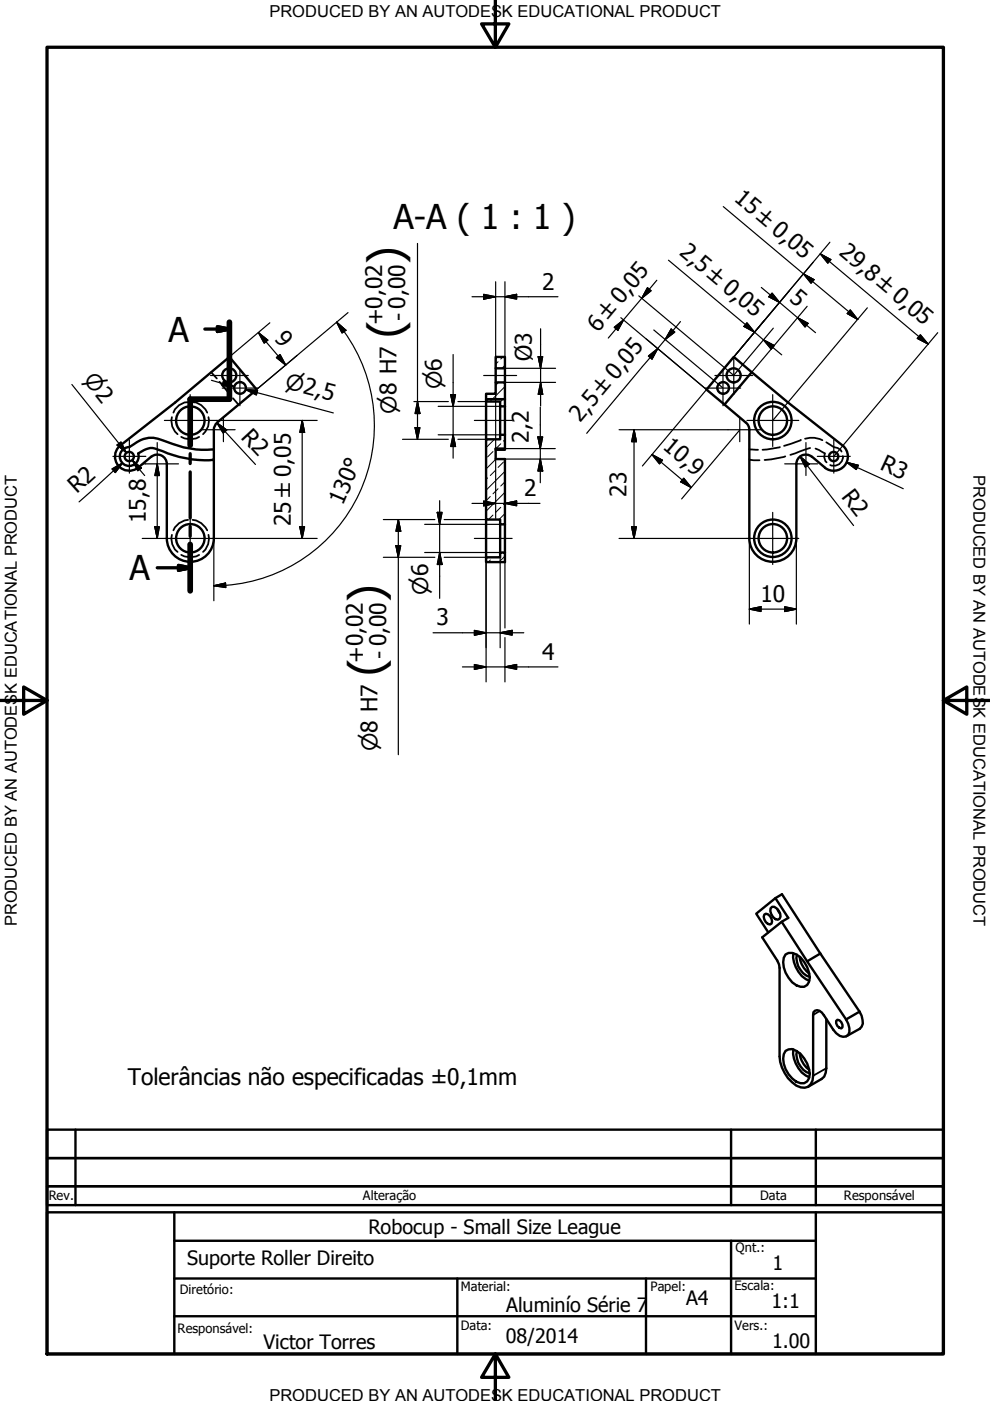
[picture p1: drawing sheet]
<svg xmlns="http://www.w3.org/2000/svg" width="210mm" height="297mm" viewBox="0 0 210 297" stroke-linecap="round" stroke-linejoin="round" font-family="sans-serif">
<!-- layer: Visible (ISO) -->
<g fill="none" stroke="#000" stroke-width=".51">
<path d="M105.1 75.7h2v2.4h-2zM105.1 78.1v3M107.1 78.1v3M159.4 78.9l-3.8-3.2-5.8 6.9 3.8 3.2M159.4 78.9l7.7 6.4 11.7 9.2M159.4 78.9l-5.8 6.9M27.4 94.8a2 2 0 0 0-2 2.2 2 2 0 0 0 2.4 1.7 2 2 0 0 0 1.5-2.6M27.4 94.8l.9-.6a5.8 5.8 0 0 1 6.1-.9 21.8 21.8 0 0 0 9.5 2.1l1.4-.2M29.3 96.1a4 4 0 0 1 4.3-.7 22.7 22.7 0 0 0 11.7 2.1v-.2M35.4 98.3v15.9M46 89.6l8.4-7-5.8-6.9-11.5 9.6-11.7 9.2a3 3 0 0 0-.3 4.2 3 3 0 0 0 4.1 .5l2.9-2.4a2.02 2.02 0 0 1 2.1-.2 2.02 2.02 0 0 1 1.2 1.8M46.1 89.6l-.5 .5-.3 1v23.1"/>
<path d="M103.1 93.1h2.9v-.9h1.1v2.9h-2v2.2h2v13.9h-1.1v-1h-2.9zM103.1 84.6v.5h2.9v1.1h1.1M103.1 85.1v8M105.1 81.1h2v3.5h-4v-1.1h2zM106 86.2v6M107.1 95.1v.3h-2M107.1 84.6v7.6M153.6 85.8l4.5 3.8M158.2 89.6l.6 .9 .1 .6v23.1M168.8 98.3v15.9M172.1 96.8a2 2 0 0 0-2.1-.2 2 2 0 0 0-1.2 1.8M178.8 94.6a3 3 0 0 1 .3 4.1 3 3 0 0 1-4.2 .5l-2.8-2.4"/>
<path d="M35.4 114.1a5 5 0 0 0 5 5 5 5 0 0 0 4.9-5M103.1 118.2h2.9v-1.1h1.1v2.1h-4zM103.1 110.2v8M106 111.2v5.9M107.1 111.2v5.9M158.9 114.1a5 5 0 0 0 5 5 5 5 0 0 0 4.9-5M162.1 193.9l.3-.2a1.6 1.6 0 0 1 1.2 2.1l-.3 .2a1.6 1.6 0 0 1-1.2-2.1zM162.9 197.7l-2.6-4 4.1-3.3 2.7 4.2-1.4 .8-4.1 3.3 3.2 4.9M163.4 192.6l.3-.3a1.87 1.87 0 0 1 1.6 2.5l-.4 .2a2.01 2.01 0 0 1-1.5-2.4zM164.4 190.4l1.4-.8 8.1 12.6 8.3 12.3a3.5 3.5 0 0 1 .5 3.2l-.4 .4M164.8 192.8l.6 .9M165.3 205.2v18.8"/>
<path d="M168.2 202.1a6 6 0 0 0 3.4 5.8M169 202.4a4.1 4.1 0 0 0 2.7 4.7M169.5 202.9a5.2 5.2 0 0 0 2.1 3.5M174.7 215.3a1.35 1.35 0 0 0-2.2-.7l-.1 13.5M175.2 216.1v10.4l-.1 .9-.3 .9-.6 .5M177.3 216.5l.2-.3a1.35 1.35 0 0 1 1.1 1.6l-.2 .2a1.35 1.35 0 0 1-1.1-1.5zM168.2 222.5a6 6 0 0 0 3.4 5.9M169 222.9a4.1 4.1 0 0 0 2.7 4.7M169.5 223.3a4.9 4.9 0 0 0 2.1 3.5"/>
<circle cx="48.6" cy="79.6" r="1.49"/>
<circle cx="155.5" cy="79.6" r="1.49"/>
<circle cx="27.4" cy="96.8" r=".98"/>
<circle cx="40.4" cy="89.2" r="3"/>
<circle cx="50.9" cy="82.3" r="1.24"/>
<circle cx="153.3" cy="82.3" r="1.24"/>
<circle cx="163.9" cy="89.2" r="3"/>
<circle cx="163.9" cy="89.2" r="4"/>
<circle cx="176.8" cy="96.8" r=".98"/>
<circle cx="40.4" cy="114.1" r="3"/>
<circle cx="163.9" cy="114.1" r="3"/>
<circle cx="163.9" cy="114.1" r="4"/>
</g>
<!-- layer: Hidden (ISO) -->
<g fill="none" stroke="#000" stroke-width=".38">
<path d="M44.8 78.9l1.2 1.3M36.4 88.4a3.5 3.5 0 0 0 1.3 3.7M38.4 92.6a3.8 3.8 0 0 0 3.8 0M39.9 85.3a3.4 3.4 0 0 0-3.1 2.2M40.8 85.3a3.6 3.6 0 0 1 3.1 2.2M44.2 88.4a3.6 3.6 0 0 1-1.1 3.7M46.5 80.9l2.3 2.8M49.4 84.4l1.1 1.4M158.9 95.2l1.8 .2M158.9 97.3l.2 .2 1.9 .1M165.4 94.8l-3.7 .6M166.5 96.8l-3 .6-1.4 .1"/>
<path d="M169.8 93.3l-3.6 1.2M170.7 93a5.1 5.1 0 0 1 3.7 .3M171.8 95l-4.2 1.4M172.9 95.1l2 1-.1 .9 .2 .8 .3 .2M175.2 93.8l1.6 1 .8 .2 .8 .7M178.7 96.7a1.89 1.89 0 0 1-2.7 1.9M36.4 113.4a3.5 3.5 0 0 0 1.3 3.6M38.4 117.7a3.8 3.8 0 0 0 3.8 0M39.9 110.2a3.7 3.7 0 0 0-3.1 2.2M40.8 110.2a3.9 3.9 0 0 1 3.1 2.2M44.2 113.4a3.6 3.6 0 0 1-1.1 3.6"/>
</g>
<!-- layer: Visible Narrow (ISO) -->
<path d="M173.8 214.4l-1.4 .8M175.2 226.5l-2.8 1.6" fill="none" stroke="#000" stroke-width=".38"/>
<path d="M165.7 195.4l5.4 8.4M164.8 203.6l.4 .9 .1 .7M166.6 202.4a2.47 2.47 0 0 1 3.1 .6 6.8 6.8 0 0 1 2 4.2 1.77 1.77 0 0 1-.9 1.9 1.77 1.77 0 0 1-2-.2 5.8 5.8 0 0 1-2.6-5.8zM173.9 202.2l-2.8 1.6 8.3 12.3M174.7 215.3l2 3a2.47 2.47 0 0 0 2.6 1.5l.5-.4a3.3 3.3 0 0 0-.4-3.3M182.2 214.5l-2.8 1.6M182.3 218.1l-2.8 1.6M165.3 224a8.2 8.2 0 0 0 3.5 6.2 2.18 2.18 0 0 0 2.6 .2 2.18 2.18 0 0 0 1-2.3M166.6 222.8l.6-.3a3.5 3.5 0 0 1 3.3 1.9 5.3 5.3 0 0 1 1 4.2 1.66 1.66 0 0 1-2.7 .7 5.8 5.8 0 0 1-2.6-5.8zM174.2 228.8l-2.9 1.6" fill="none" stroke="#000" stroke-width=".51"/>
<!-- layer: Section Line (ISO) -->
<path d="M43.4 69.8h5.2M46.1 69.3l2.5 .5-2.5 .5zM48.6 68.3v16.3h-8.3v9.8M40.3 96.2v2.1M37.8 119.9l2.5 .5-2.5 .5zM40.3 100.1v9.7M40.3 111.6v2.1M40.3 115.4v9.9M33.3 120.4h7" fill="none" stroke="#000" stroke-width=".7"/>
<path d="M48.6 68.3v16.3h-8.3v9.8M40.3 115.4v9.9" fill="none" stroke="#000" stroke-width="1.2"/>
<path d="M46.1 70.3l2.5-.5zM46.1 69.3l2.5 .5-2.5 .5zM37.8 120.9l2.5-.5zM37.8 119.9l2.5 .5-2.5 .5z" fill="#000" stroke="#000" stroke-width=".7"/>
<!-- layer: Border (ISO) -->
<path d="M10 10h190v277.1h-190zM105 0v10l-2.9-4.9h5.8l-2.9 4.9M0 148.5h10l-5-2.8v5.7l5-2.9M200 148.5l5 2.9v-5.7l-5 2.8h10M105 287.1l2.9 4.9h-5.8l2.9-4.9v9.9" fill="none" stroke="#000" stroke-width=".7"/>
<!-- layer: Title (ISO) -->
<path d="M10 239.5h190v6h-190zM16 239.5v16M155 239.5v16M173 239.5v16M10 245.5h190v6h-190zM10 251.5h190v4h-190zM37 263.1h136M137 271.1v16" fill="none" stroke="#000" stroke-width=".51"/>
<!-- layer: Title (ANSI) -->
<path d="M10 257h190v30.1h-190zM37 257v30.1M173 257v30.1M37 279.1h136M37 271.1h136M97 271.1v16M155 263.1v24" fill="none" stroke="#000" stroke-width=".51"/>
<!-- layer: Hatch (ISO) -->
<g fill="none" stroke="#000" stroke-width=".21">
<path d="M105.6 76.7l-.5 .5M106.6 75.7l-.4 .4M107.1 77.5l-.7 .6M104.5 95.7l-1.1 1.2M104.8 93.1l-1.7 1.8M105.1 95.2h.1M105.1 99.7l-1.2 1.1M105.2 97.3l-2.1 2.1M105.7 81.1l-.6 .6M106.2 94.1l-1 1M106.7 84.5l-.7 .7M106.7 98l-1.1 1.1"/>
<path d="M107.1 82l-3.2 3.1M107.1 99.9l-4 4M107.1 93.2l-.4 .3M103.4 101.3l-.3 .3M103.9 118.7l-.3 .5M103.9 105.3l-.8 .9M104.5 118.2h.1M104.5 109.2l-.9 1M105.6 103.6l-1.1 1.1M106.2 107.6l-1.1 1M107.1 117.9l-1.3 1.3M107.1 108.9l-1.3 1.3"/>
<path d="M107.1 104.4l-4 4M107.1 106.7l-.4 .3M107.1 102.2l-.9 .8"/>
</g>
<!-- layer: Dimension (ISO) -->
<g fill="none" stroke="#000" stroke-width=".25">
<path d="M88.5 51.6v41.5M105.1 59.7v19.8M107.1 59.7v19.8M139.3 59.4l-10.3 12.3M141.7 55.2l24 20M153.4 43.8l28.5 23.9M170.4 58.1l2.2 1.2-.6 .8zM173.9 53.8l2.2 1.2-.6 .8zM173.9 53.8l22.9 19.1M176 51.4l-20.4 24.2 6.4-7.6M54.8 70.5l2 1.6-.8 .7zM54.8 70.5l5.8 6.9"/>
<path d="M57.2 68.4l-8.5 7.2M58.6 75.8l.8-.6 1.2 2.2zM71.4 68.3l1.9 1.7-.8 .6zM71.4 68.3l1.5 2M73 70.3a34 34 0 0 1-25.1 53.8M73.8 66.3l-19.2 16.1M96.1 75.2v21.9M100.1 62.9h18.2M102.6 62.4l2.5 .5-2.5 .5zM105.1 79.7v9.4M107.1 62.9l2.4-.5v1zM107.1 79.7v6.5"/>
<path d="M107.1 78.1h10.7M114.1 75.6h1l-.5 2.5zM114.6 69.7v16.4M130.2 69.4l2-1.6-1.2 2.2zM131.6 67.4l18.2 15.2M135.4 62.7l20 16.8M137 71.9l12.8 10.7M137.3 61l.7 .6-1.9 1.6zM137.5 75.5l1.9-1.6-1.2 2.2zM138.6 70l14.6 12.2M142.3 69.8l.8 .6-2.1 1.6zM144.3 68.2l-19.9 23.7"/>
<path d="M158.4 68.4l1.6 2-2.3-1.2zM161.4 60.9l11.5 9.6M161.9 72.1l2.2 1.2-.6 .7zM163.7 62.2l1.6 1.9-2.3-1.2zM164 69.6l-8.4 9.9M169.1 67.4l2.2 1.2-.6 .7zM171.1 64.9l-11.7 14M180.3 65.7l1.6 2-2.3-1.2zM183.9 65.3l-19.9 23.7M195.1 71l1.7 1.9-2.3-1.2zM198.8 70.5l-22 26.2M15.2 81.5l11.6 14.5-1.5-2"/>
<path d="M23.7 99.4l2.3-1.2-1.6 2zM24.8 94.3l.9-.6 1.1 2.3zM26 98.2l-9.2 8.2M28.1 97.6l1.9 1.6-.8 .6zM28.1 97.6l2.6 3.2M30.2 98.3h.7M33.3 98.3l.5 2.5h-1zM33.3 98.3v15.9M44.8 80.6l4.9 1.4M45.8 89.1h.9M46 89.6l2.1 1.6-.8 .6zM46 89.6l8.2 8.9"/>
<path d="M46.9 89.1h.3M47.4 80.8l2.3 1.2-2.6-.2zM47.4 89.1h19.8M52.1 82.6l2.5 .2-.2 .9zM54.5 83.2l-2.4-.6 18.6 5M64.1 89.1l.5 2.6h-1zM64.1 89.1v25.1M85.3 93.1h9.8M87.8 85.1h7.3M88 90.7h1l-.5 2.4zM88.5 85.1l.5 2.6h-1zM92.9 86.2h13.1"/>
<path d="M92.9 92.2h13.1M95.6 83.7h1l-.5 2.5zM96.1 92.2l.5 2.5h-1zM97.1 85.1h6M97.1 93.1h6M105.1 89.3v5.8M105.1 97.3v12.6M107.1 95.1h10.6M107.1 97.3h10.6M107.1 81.1h10.7M114 92.6h1.1l-.5 2.5zM114.6 97.3l.5 2.6h-1.1z"/>
<path d="M114.6 86.3v16M114.6 81.1l.5 2.5h-1zM131.3 91.1h23.1M134.4 91.1l.5 2.5h-1zM134.4 91.1v23.1M138.2 96.4l2.3 1.2-.7 .7zM138.2 96.4l8.4 7M149.8 82.6l-13.6 16.2M156.8 91.2l-12.3 14.6M169.6 96.8l2 1.6-.8 .6zM169.6 96.8l11.4 14.6M179.5 98l2.5 .7-.5 .9z"/>
<path d="M179.5 98l12 5.6M30.2 114.2h4.7M32.8 111.7h1l-.5 2.5zM45.3 114.3v13.1M45.8 114.2h21.4M63.6 111.7h1l-.5 2.5zM81.3 110.2h10.9M81.3 118.2h10.9M83.9 115.7h1.1l-.5 2.5zM84.5 110.2l.5 2.4h-1.1zM84.5 110.2v49.8M90 111.2h16"/>
<path d="M90 117.1h16M92.7 108.6h1l-.5 2.6zM93.2 117.1l.5 2.6h-1zM93.2 106.2v20.7M94.2 110.2h8.9M94.2 118.2h8.9v26.4M100.1 106.7h14.4M102.6 106.2l2.5 .5-2.5 .5zM106 118.2v19.1M107.1 106.7l2.4-.5v1zM107.1 119.2v13.9M131.3 114.2h27.1"/>
<path d="M133.9 111.7h1l-.5 2.5zM145 101.4l1.6 2-2.3-1.2zM158.9 114.3v18M168.8 114.3v18M45.3 124.2l2.5-.6 .1 1zM47.8 124.1l-2.5 .1M91.8 134.2h19.3M100.6 133.7l2.5 .5-2.5 .5zM106 134.2l2.6-.5v1zM107.1 135.2v9.4M158.9 129.1l2.5-.5v1.1zM158.9 129.1h9.9"/>
<path d="M166.4 128.6l2.4 .5-2.4 .6zM98 141.4h20.3M100.6 140.9l2.5 .5-2.5 .5zM107.1 141.4l2.4-.5v1z"/>
</g>
<g fill="#000" stroke="#000" stroke-width=".25">
<path d="M170.4 58.1l2.2 1.2zM170.4 58.1l2.2 1.2-.6 .8zM173.9 53.8l2.2 1.2zM173.9 53.8l2.2 1.2-.6 .8zM54.8 70.5l2 1.6zM54.8 70.5l2 1.6-.8 .7zM58.6 75.8l2 1.6zM58.6 75.8l.8-.6 1.2 2.2zM71.4 68.3l1.9 1.7zM71.4 68.3l1.9 1.7-.8 .6zM102.6 63.4l2.5-.5zM102.6 62.4l2.5 .5-2.5 .5z"/>
<path d="M107.1 62.9l2.4-.5zM107.1 62.9l2.4-.5v1zM114.1 75.6l.5 2.5zM114.1 75.6h1l-.5 2.5zM132.2 67.8l-1.2 2.2zM130.2 69.4l2-1.6-1.2 2.2zM137.3 61l-1.2 2.2zM137.3 61l.7 .6-1.9 1.6zM139.4 73.9l-1.2 2.2zM137.5 75.5l1.9-1.6-1.2 2.2zM142.3 69.8l-1.3 2.2zM142.3 69.8l.8 .6-2.1 1.6z"/>
<path d="M157.7 69.2l2.3 1.2zM158.4 68.4l1.6 2-2.3-1.2zM163 62.9l2.3 1.2zM163.7 62.2l1.6 1.9-2.3-1.2zM161.9 72.1l2.2 1.2zM161.9 72.1l2.2 1.2-.6 .7zM169.1 67.4l2.2 1.2zM169.1 67.4l2.2 1.2-.6 .7zM179.6 66.5l2.3 1.2zM180.3 65.7l1.6 2-2.3-1.2zM194.5 71.7l2.3 1.2zM195.1 71l1.7 1.9-2.3-1.2z"/>
<path d="M24.8 94.3l2 1.7zM24.8 94.3l.9-.6 1.1 2.3zM28.1 97.6l1.9 1.6zM28.1 97.6l1.9 1.6-.8 .6zM47.1 81.8l2.6 .2zM47.4 80.8l2.3 1.2-2.6-.2zM46 89.6l2.1 1.6zM46 89.6l2.1 1.6-.8 .6zM52.1 82.6l2.5 .2zM52.1 82.6l2.5 .2-.2 .9zM64.1 89.1l.5 2.6zM64.1 89.1l.5 2.6h-1z"/>
<path d="M88 90.7l.5 2.4zM88 90.7h1l-.5 2.4zM88.5 85.1l.5 2.6zM88.5 85.1l.5 2.6h-1zM95.6 83.7l.5 2.5zM95.6 83.7h1l-.5 2.5zM96.1 92.2l.5 2.5zM96.1 92.2l.5 2.5h-1zM114 92.6l.6 2.5zM114 92.6h1.1l-.5 2.5zM114.6 97.3l.5 2.6zM114.6 97.3l.5 2.6h-1.1z"/>
<path d="M114.6 81.1l.5 2.5zM114.6 81.1l.5 2.5h-1zM134.4 91.1l.5 2.5zM134.4 91.1l.5 2.5h-1zM138.2 96.4l2.3 1.2zM138.2 96.4l2.3 1.2-.7 .7zM169.6 96.8l2 1.6zM169.6 96.8l2 1.6-.8 .6zM179.5 98l2.5 .7zM179.5 98l2.5 .7-.5 .9zM26 98.2l-1.6 2zM23.7 99.4l2.3-1.2-1.6 2z"/>
<path d="M32.8 111.7l.5 2.5zM32.8 111.7h1l-.5 2.5zM33.3 98.3l.5 2.5zM33.3 98.3l.5 2.5h-1zM63.6 111.7l.5 2.5zM63.6 111.7h1l-.5 2.5zM83.9 115.7l.6 2.5zM83.9 115.7h1.1l-.5 2.5zM84.5 110.2l.5 2.4zM84.5 110.2l.5 2.4h-1.1zM92.7 108.6l.5 2.6zM92.7 108.6h1l-.5 2.6z"/>
<path d="M93.2 117.1l.5 2.6zM93.2 117.1l.5 2.6h-1zM102.6 107.2l2.5-.5zM102.6 106.2l2.5 .5-2.5 .5zM107.1 106.7l2.4-.5zM107.1 106.7l2.4-.5v1zM133.9 111.7l.5 2.5zM133.9 111.7h1l-.5 2.5zM144.3 102.2l2.3 1.2zM145 101.4l1.6 2-2.3-1.2zM45.3 124.2l2.5-.6zM45.3 124.2l2.5-.6 .1 1z"/>
<path d="M100.6 134.7l2.5-.5zM100.6 133.7l2.5 .5-2.5 .5zM106 134.2l2.6-.5zM106 134.2l2.6-.5v1zM158.9 129.1l2.5-.5zM158.9 129.1l2.5-.5v1.1zM166.4 129.7l2.4-.6zM166.4 128.6l2.4 .5-2.4 .6zM100.6 141.9l2.5-.5zM100.6 140.9l2.5 .5-2.5 .5zM107.1 141.4l2.4-.5zM107.1 141.4l2.4-.5v1z"/>
</g>
<!-- layer: Center Mark (ISO) -->
<g fill="none" stroke="#000" stroke-width=".25">
<path d="M44.6 79.6h8M48.6 75.6v8M50.9 78.5v7.5M151.6 79.6h8M153.3 78.5v7.5M155.6 75.6v8M23.9 96.8h7M27.4 93.3v7M30.9 98.3h6.9M33.3 93.8v7M34.9 89.1h10.9M40.3 83.7v11"/>
<path d="M42.9 91.1h6.9M47.1 82.3h7.5M47.4 88.6v5M149.5 82.3h7.5M154.4 91.1h7M156.8 88.6v5M158.4 89.1h11M163.8 83.7v11M166.4 98.3h7M170.9 93.8v7M173.3 96.8h7M176.8 93.3v7"/>
<path d="M34.9 114.2h10.9M40.3 108.6v11.1M158.4 114.2h11M163.8 108.6v11.1"/>
</g>
<!-- layer: Centerline (ISO) -->
<path d="M102.6 79.6h6.9M100.6 89.1h8M100.6 114.2h8" fill="none" stroke="#000" stroke-width=".25"/>
<g font-size="9.7">
<text x="85" y="56.1" transform="rotate(-90 85 56.1)">)</text>
<text x="85" y="71.7" transform="rotate(-90 85 71.7)">(</text>
<text x="81" y="127.6" transform="rotate(-90 81 127.6)">)</text>
<text x="81" y="143.3" transform="rotate(-90 81 143.3)">(</text>
</g>
<g font-size="7.2">
<text x="83.4" y="48.6">A-A ( 1 : 1 )</text>
<text x="35.8" y="72.4">A</text>
<text x="27.4" y="123">A</text>
</g>
<g font-size="4.8">
<text x="155.4" y="42.5" transform="rotate(40 155.4 42.5)">15 ±0,05</text>
<text x="143.9" y="53.8" transform="rotate(40 143.9 53.8)">2,5 ±0,05</text>
<text x="177.7" y="53.9" transform="rotate(40 177.7 53.9)">29,8 ±0,05</text>
<text x="114.9" y="61.4">2</text>
<text x="167.2" y="63.7" transform="rotate(40 167.2 63.7)">5</text>
<text x="58" y="71.9" transform="rotate(50 58 71.9)">9</text>
<text x="81.2" y="68.9" transform="rotate(-90 81.2 68.9)">+0,02</text>
<text x="86.1" y="68.1" transform="rotate(-90 86.1 68.1)">- 0,00</text>
<text x="126.8" y="70.5" transform="rotate(-50 126.8 70.5)">6 ±0,05</text>
<text x="112.8" y="76.5" transform="rotate(-90 112.8 76.5)">Ø3</text>
<text x="123" y="89.7" transform="rotate(-50 123 89.7)">2,5 ±0,05</text>
<text x="50.9" y="92.8" transform="rotate(47 50.9 92.8)">R2</text>
<text x="112.1" y="93.8" transform="rotate(-90 112.1 93.8)">2,2</text>
<text x="140.3" y="95" transform="rotate(40 140.3 95)">10,9</text>
<text x="186.4" y="99.5" transform="rotate(25 186.4 99.5)">R3</text>
<text x="16.3" y="104.8" transform="rotate(-42 16.3 104.8)">R2</text>
<text x="72.7" y="107.3" transform="rotate(-67 72.7 107.3)">130°</text>
<text x="111.1" y="105.2">2</text>
<text x="132.8" y="105.3" transform="rotate(-90 132.8 105.3)">23</text>
<text x="178.2" y="105.5" transform="rotate(52 178.2 105.5)">R2</text>
<text x="30.9" y="110.9" transform="rotate(-90 30.9 110.9)">15,8</text>
<text x="61.7" y="111.5" transform="rotate(-90 61.7 111.5)">25 ±0,05</text>
<text x="161.2" y="127.6">10</text>
<text x="92.6" y="132.6">3</text>
<text x="77.2" y="140.5" transform="rotate(-90 77.2 140.5)">+0,02</text>
<text x="82" y="139.6" transform="rotate(-90 82 139.6)">- 0,00</text>
<text x="114.9" y="139.9">4</text>
<text x="27.1" y="230">Tolerâncias não especificadas ±0,1mm</text>
</g>
<g font-size="4.6">
<text x="17.6" y="80.6" transform="rotate(51 17.6 80.6)">⌀2</text>
<text x="60.3" y="82.3" transform="rotate(15 60.3 82.3)">⌀2,5</text>
<text x="93.7" y="82.5" transform="rotate(-90 93.7 82.5)">⌀6</text>
<text x="84.1" y="87.7" transform="rotate(-90 84.1 87.7)">⌀8 H7</text>
<text x="90.8" y="126.1" transform="rotate(-90 90.8 126.1)">⌀6</text>
<text x="80" y="159.2" transform="rotate(-90 80 159.2)">⌀8 H7</text>
</g>
<g font-size="4.2">
<text x="78.1" y="261.5">Robocup - Small Size League</text>
<text x="39.7" y="268.2">Suporte Roller Direito</text>
<text x="163.8" y="269.2">1</text>
<text x="107.3" y="278.2">Aluminío Série 7</text>
<text x="145.5" y="276.7">A4</text>
<text x="163.6" y="277.2">1:1</text>
<text x="55.9" y="286">Victor Torres</text>
<text x="107.3" y="284.7">08/2014</text>
<text x="163.7" y="285.9">1.00</text>
</g>
<g font-size="3.5">
<text x="57.1" y="3.6">PRODUCED BY AN AUTODESK EDUCATIONAL PRODUCT</text>
<text x="206.4" y="100.7" transform="rotate(90 206.4 100.7)">PRODUCED BY AN AUTODESK EDUCATIONAL PRODUCT</text>
<text x="3.6" y="196.4" transform="rotate(-90 3.6 196.4)">PRODUCED BY AN AUTODESK EDUCATIONAL PRODUCT</text>
<text x="57.1" y="297">PRODUCED BY AN AUTODESK EDUCATIONAL PRODUCT</text>
</g>
<g font-size="2.7">
<text x="10.4" y="254.5">Rev.</text>
<text x="77" y="254.5">Alteração</text>
<text x="161.2" y="254.5">Data</text>
<text x="178.9" y="254.4">Responsável</text>
<text x="156" y="265.4">Qnt.:</text>
<text x="38.1" y="274.4">Diretório:</text>
<text x="97.7" y="273.7">Material:</text>
<text x="137.9" y="273.8">Papel:</text>
<text x="155.7" y="273.6">Escala:</text>
<text x="97.7" y="282">Data:</text>
<text x="155.7" y="282">Vers.:</text>
<text x="37.7" y="282.6">Responsável:</text>
</g>
</svg>
